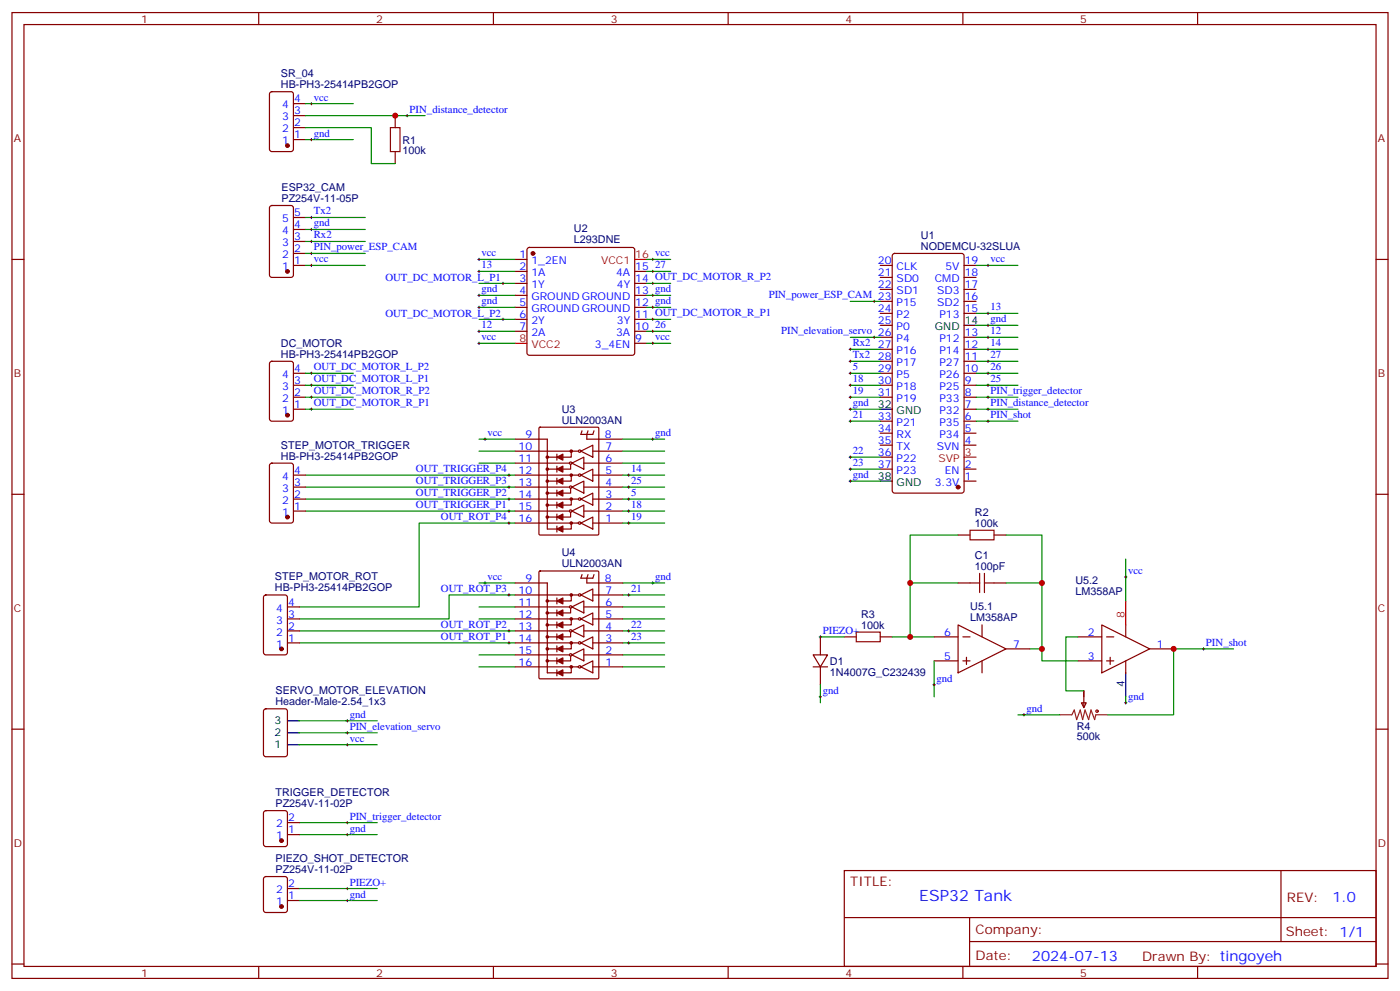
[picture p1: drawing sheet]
<svg xmlns="http://www.w3.org/2000/svg" width="412mm" height="292mm" viewBox="0 0 412 292" stroke-linecap="round" stroke-linejoin="round" font-family="sans-serif">
<g fill="none" stroke="#870000" stroke-width=".35">
<path d="M3.5 3.7h405.4v284.3h-405.4zM7.1 7.2h398.2v277.3h-398.2zM76.2 3.7v3.5M145.3 3.7v3.5M214.5 3.7v3.5M283.6 3.7v3.5M352.8 3.7v3.5M79.6 27.2l.5-.2h5.6l.7 .4v16.5l-.4 .7h-5.9l-.7-.4v-16.5zM86.4 37.6h3.6M86.4 34h3.6M86.4 30.5h3.6M116.4 34v3.6"/>
<path d="M86.4 41.1h3.6M116.4 44.6v3.6M3.5 76.4h3.6M79.6 60.7l.5-.2h5.6l.7 .4v20.1l-.4 .6-5.9 .1-.7-.5v-20zM86.4 78.1h3.6M86.4 74.6h3.6M86.4 71.1h3.6M86.4 67.6h3.6M86.4 64h3.6M151.7 76.4h3.5M151.7 79.9h3.5M155.5 73.1l.4-.3h30.4l.5 .3 .2 .5v30.3l-.3 .5-.4 .2h-30.4l-.5-.2-.2-.5v-30.3z"/>
<path d="M187 79.9h3.5M259.3 78.1h3.5M263.1 74.8l.4-.2h19.8l.6 .4 .1 69.5-.5 .6-20 .1-.6-.5-.1-69.4zM284 78.1h3.5M405.3 76.4h3.6M151.7 83.4h3.5M151.7 87h3.5M151.7 90.5h3.5M151.7 94h3.5M151.7 97.5h3.5M187 83.4h3.5M187 87h3.5"/>
<path d="M187 90.5h3.5M187 94h3.5M187 97.5h3.5M259.3 99.3h3.5M259.3 92.3h3.5M259.3 88.7h3.5M259.3 85.2h3.5M259.3 81.7h3.5M259.3 95.8h3.5M284 99.3h3.5M284 92.3h3.5M284 88.7h3.5"/>
<path d="M284 85.2h3.5M284 81.7h3.5M79.6 106.6l.5-.2h5.6l.7 .4v16.5l-.4 .6-5.9 .1-.7-.5v-16.4zM86.4 116.9h3.6M86.4 113.4h3.6M86.4 109.9h3.6M187 101.1h3.5M259.3 116.9h3.5M259.3 113.4h3.5M259.3 109.9h3.5M259.3 106.4h3.5M259.3 102.8h3.5"/>
<path d="M284 116.9h3.5M284 113.4h3.5M284 109.9h3.5M284 106.4h3.5M284 102.8h3.5M79.6 136.6l.5-.3h5.6l.7 .5v16.5l-.4 .6-5.9 .1-.7-.5v-16.4zM86.4 120.5h3.6M86.4 139.9h3.6M151.7 139.9h18.7M151.7 132.8h18.7M151.7 129.3h9.5v26.5h2.8M158.8 125.9l.3-.1h16.9l.3 .1 .1 31.3-.2 .3h-17.1l-.3-.2z"/>
<path d="M161.2 138.1h2.8M161.2 134.6h2.8M164 133.7v1.8M164 137.2v1.8M167.8 136.2a.35 .35 0 0 1 .5-.1 .35 .35 0 0 1-.1 .6 .35 .35 0 0 1-.5-.4h-16M168.1 136.7v1.4h-2.3M168.3 132.8v1.8h-2.5M168.3 139.9v1.7h-2.5M168.5 136.3l3.5-1.7v3.5zM171.1 132.8l3.5-1.7v3.5zM171.1 139.9l3.5-1.8v3.5zM171.4 126.8l-.3 1.1h3.5l.4-1.1"/>
<path d="M172 136.3h11.4M173.2 126.8l-.3 1.1v1.4h10.5M174.6 139.9h8.8M174.6 132.8h8.8M259.3 138.1h3.5M259.3 131.1h3.5M259.3 127.5h3.5M259.3 124h3.5M259.3 134.6h3.5M284 138.1h3.5M284 131.1h3.5M284 127.5h3.5"/>
<path d="M284 124h3.5M284 120.5h3.5M3.5 145.5h3.6M86.4 150.5h3.6M86.4 146.9h3.6M86.4 143.4h3.6M151.7 154h18.7M151.7 146.9h18.7M161.2 141.6h2.8M161.2 145.2h2.8M161.2 148.7h2.8M161.2 152.2h2.8"/>
<path d="M164 140.8v1.7M164 144.3v1.7M164 147.8v1.8M164 151.3v1.8M164 154.9v1.7M167.8 143.3a.35 .35 0 0 1 .5-.2 .35 .35 0 0 1-.1 .6 .35 .35 0 0 1-.5-.3h-16M167.8 150.3a.35 .35 0 0 1 .5-.1 .35 .35 0 0 1-.1 .6 .35 .35 0 0 1-.5-.3h-16M168.1 143.8v1.4h-2.5M168.1 150.8v1.4h-2.5M168.3 146.9v1.8h-2.5M168.3 154v1.8h-2.5M168.5 143.4l3.5-1.8v3.6z"/>
<path d="M168.5 150.5l3.5-1.8v3.5zM171.1 146.9l3.5-1.7v3.5zM171.1 154l3.5-1.8v3.6zM172 150.5h11.4M172 143.4h4.2M174.6 154h8.8M174.6 146.9h8.8M176.4 143.4h7M282.2 157.5h3.6M284 141.6h3.5M292.8 157.5h3.5M405.3 145.5h3.6"/>
<path d="M77.8 175.4l.5-.2h5.7l.6 .4 .1 16.5-.5 .6-5.9 .1-.6-.5-.1-16.4zM84.7 178.7h3.5M151.7 171.6h9.5v26.5h2.8M151.7 175.2h18.7M158.8 168.3l.3-.2h16.9l.3 .2 .1 31.2-.2 .3h-17.1l-.3-.1zM161.2 176.9h2.8M164 176v1.8M164 179.6v1.7M167.8 178.6a.35 .35 0 0 1 .5-.2 .35 .35 0 0 1-.1 .6 .35 .35 0 0 1-.5-.3h-16M168.1 179v1.4h-2.3M168.3 175.2v1.7h-2.5M168.5 178.7l3.5-1.8v3.5z"/>
<path d="M171.1 175.2l3.5-1.8v3.5zM171.4 169.2l-.3 1h3.5l.4-1M172 178.7h11.4M173.2 169.2l-.3 1v1.4h10.5M174.6 175.2h8.8M282.2 171.6h3.6M292.8 171.6h3.5M84.7 189.3h3.5M84.7 185.7h3.5M84.7 182.2h3.5M151.7 196.3h18.7M151.7 189.3h18.7"/>
<path d="M151.7 182.2h18.7M161.2 180.4h2.8M161.2 184h2.8M161.2 187.5h2.8M161.2 191h2.8M161.2 194.6h2.8M164 183.1v1.8M164 186.6v1.8M164 190.1v1.8M164 193.7v1.7M164 197.2v1.8M167.8 185.6a.35 .35 0 0 1 .5-.1 .35 .35 0 0 1-.1 .6 .35 .35 0 0 1-.5-.4h-16"/>
<path d="M167.8 192.7a.35 .35 0 0 1 .5-.2 .35 .35 0 0 1-.1 .6 .35 .35 0 0 1-.5-.3h-16M168.1 186.1v1.4h-2.5M168.1 193.1v1.5h-2.5M168.3 182.2v1.8h-2.5M168.3 189.3v1.7h-2.5M168.3 196.3v1.8h-2.5M168.5 185.7l3.5-1.7v3.5zM168.5 192.8l3.5-1.8v3.6zM171.1 182.2l3.5-1.8v3.6zM171.1 189.3l3.5-1.8v3.5zM171.1 196.3l3.5-1.7v3.5zM172 192.8h11.4"/>
<path d="M172 185.7h4.2M174.6 196.3h8.8M174.6 189.3h8.8M174.6 182.2h8.8M176.4 185.7h7M239.5 192.8h4.3l-2.1 3.5zM239.5 196.3h4.3M241.7 187.5v5.3M241.7 196.3v5.3M248.7 187.5h3.5M259.3 187.5h3.5M275.2 187.5h7"/>
<path d="M275.2 194.6h7M282.2 184l14.1 7-14.1 7.1zM283.6 187.5h2.2M283.6 194.6h2.2M284.7 193.5v2.1M289.3 184v3.5M289.3 194.6v3.5M296.3 191h7.1M317.5 187.5h7.1M317.5 194.6h7.1M324.6 184l14.1 7-14.1 7.1zM326 187.5h2.1"/>
<path d="M326 194.6h2.1M327 193.5v2.1M331.6 184v3.5M331.6 194.6v3.5M338.7 191h7M3.5 214.7h3.6M77.8 208.9l.5-.2h5.7l.6 .4 .1 13-.5 .6-5.9 .1-.6-.5-.1-12.9zM318.6 206.9h1.4l-.7 1.4zM319.3 203.4v4.9M405.3 214.7h3.6M77.8 238.9l.5-.2h5.7l.6 .4 .1 9.4-.5 .7h-5.9l-.6-.4-.1-9.4zM77.8 258.3l.5-.2h5.7l.6 .4 .1 9.4-.5 .7h-5.9l-.6-.4-.1-9.4z"/>
<path d="M84.7 245.7h3.5M84.7 242.2h3.5M248.7 256.3h156.6v28.2h-156.6zM377.3 256.3v20.9M84.7 265.1h3.5M84.7 261.6h3.5M248.7 270.1h156.5M285.6 277.2h119.6M285.6 270.1v14.2M3.5 283.8h3.6M76.2 284.5v3.5M145.3 284.5v3.5"/>
<path d="M214.5 284.5v3.5M283.6 284.5v3.5M352.8 284.5v3.5M405.3 283.8h3.6"/>
<circle cx="170.7" cy="132.8" r=".35"/>
<circle cx="170.7" cy="139.9" r=".35"/>
<circle cx="170.7" cy="154" r=".35"/>
<circle cx="170.7" cy="146.9" r=".35"/>
<circle cx="170.7" cy="175.2" r=".35"/>
<circle cx="170.7" cy="182.2" r=".35"/>
<circle cx="170.7" cy="196.3" r=".35"/>
<circle cx="170.7" cy="189.3" r=".35"/>
</g>
<g fill="#870000" stroke="#870000" stroke-width=".35">
<path d="M164 134.6l1.8-.9v1.8z"/>
<path d="M164 138.1l1.8-.9v1.8z"/>
<path d="M164 141.6l1.8-.8v1.7z"/>
<path d="M164 145.2l1.8-.9v1.7z"/>
<path d="M164 148.7l1.8-.9v1.8z"/>
<path d="M164 152.2l1.8-.9v1.8z"/>
<path d="M164 155.8l1.8-.9v1.7z"/>
<path d="M164 176.9l1.8-.9v1.8z"/>
<path d="M164 180.4l1.8-.8v1.7z"/>
<path d="M164 184l1.8-.9v1.8z"/>
<path d="M164 187.5l1.8-.9v1.8z"/>
<path d="M164 191l1.8-.9v1.8z"/>
<path d="M164 194.6l1.8-.9v1.7z"/>
<path d="M164 198.1l1.8-.9v1.8z"/>
<circle cx="282.2" cy="143.4" r=".53"/>
<circle cx="157" cy="74.6" r=".53"/>
<circle cx="161.2" cy="152.2" r=".35"/>
<circle cx="161.2" cy="148.7" r=".35"/>
<circle cx="161.2" cy="145.2" r=".35"/>
<circle cx="161.2" cy="141.6" r=".35"/>
<circle cx="161.2" cy="138.1" r=".35"/>
<circle cx="161.2" cy="134.6" r=".35"/>
<circle cx="168.3" cy="154" r=".35"/>
<circle cx="168.3" cy="146.9" r=".35"/>
<circle cx="168.3" cy="139.9" r=".35"/>
<circle cx="168.3" cy="132.8" r=".35"/>
<circle cx="161.2" cy="194.6" r=".35"/>
<circle cx="161.2" cy="191" r=".35"/>
<circle cx="161.2" cy="187.5" r=".35"/>
<circle cx="161.2" cy="184" r=".35"/>
<circle cx="161.2" cy="180.4" r=".35"/>
<circle cx="161.2" cy="176.9" r=".35"/>
<circle cx="168.3" cy="196.3" r=".35"/>
<circle cx="168.3" cy="189.3" r=".35"/>
<circle cx="168.3" cy="182.2" r=".35"/>
<circle cx="168.3" cy="175.2" r=".35"/>
<circle cx="84.7" cy="152.2" r=".53"/>
<circle cx="82.9" cy="191" r=".53"/>
<circle cx="84.7" cy="122.2" r=".53"/>
<circle cx="84.7" cy="79.9" r=".53"/>
<circle cx="82.9" cy="266.9" r=".53"/>
<circle cx="82.9" cy="247.5" r=".53"/>
<circle cx="84.7" cy="42.9" r=".53"/>
</g>
<path d="M187 76.4h3.5M151.7 101.1h3.5M284 134.6h3.5M331.6 176.9v7.1" fill="none" stroke="#f00" stroke-width=".35"/>
<path d="M284 95.8h3.5M259.3 120.5h3.5M259.3 141.6h3.5M331.6 198.1v7M84.7 212.2h3.5M84.7 219.3h3.5M84.7 215.7h3.5" fill="none" stroke="#000" stroke-width=".35"/>
<g fill="none" stroke="#008700" stroke-width=".35">
<path d="M90 34h35.2M90 37.6h19.4v10.6h7M90 30.5h14.1M90 41.1h14.1M90 78.1h17.6M90 74.6h17.6M90 71.1h17.6M90 67.6h17.6M90 64h17.6M141.1 76.4h10.6M141.1 79.9h10.6M190.5 76.4h7.1"/>
<path d="M190.5 79.9h7.1M287.5 78.1h12.4M141.1 83.4h10.6M141.1 94h10.6M141.1 90.5h10.6M141.1 87h10.6M141.1 97.5h10.6M190.5 90.5h7.1M190.5 87h7.1M190.5 83.4h7.1M190.5 94h7.1M190.5 97.5h7.1"/>
<path d="M250.5 88.7h8.8M250.5 99.3h8.8M287.5 92.3h12.4M287.5 99.3h12.4M287.5 95.8h12.4M90 109.9h14.1M90 113.4h14.1M90 116.9h14.1M141.1 101.1h10.6M190.5 101.1h7.1M250.5 106.4h8.8M250.5 109.9h8.8"/>
<path d="M250.5 102.8h8.8M250.5 113.4h8.8M250.5 116.9h8.8M287.5 106.4h12.4M287.5 109.9h12.4M287.5 102.8h12.4M287.5 113.4h12.4M287.5 116.9h12.4M90 120.5h14.1M90 139.9h61.7M141.1 136.3h10.6M141.1 132.8h10.6"/>
<path d="M141.1 129.3h10.6M183.4 139.9h12.4M183.4 136.3h12.4M183.4 132.8h12.4M183.4 129.3h12.4M250.5 120.5h8.8M250.5 124h8.8M250.5 134.6h8.8M250.5 138.1h8.8M287.5 120.5h12.4M287.5 124h12.4M90 150.5h61.7"/>
<path d="M90 146.9h61.7M90 143.4h61.7M151.7 154h-28.2v24.7h-35.3M183.4 150.5h12.4M183.4 146.9h12.4M183.4 143.4h12.4M183.4 154h12.4M250.5 141.6h8.8M282.2 157.5h-14.1v30M296.3 157.5h10.6v33.5h-3.5M141.1 171.6h10.6M141.1 178.7h10.6"/>
<path d="M151.7 175.2h-19.4v7h-44.1M183.4 171.6h12.4M183.4 175.2h12.4M183.4 178.7h12.4M268.1 171.6h14.1M296.3 171.6h10.6M331.6 164.6v12.3M88.2 185.7h63.5M88.2 189.3h63.5M141.1 182.2h10.6M141.1 192.8h10.6M141.1 196.3h10.6"/>
<path d="M183.4 182.2h12.4M183.4 185.7h12.4M183.4 189.3h12.4M183.4 192.8h12.4M183.4 196.3h12.4M241.7 187.5h7M262.8 187.5h12.4M275.2 194.6v10.5M306.9 191v3.6h10.6M317.5 187.5h-3.5v15.9h5.3M363.4 191h-17.7v19.4h-19.4M88.2 219.3h22.9"/>
<path d="M88.2 212.2h22.9M88.2 215.7h22.9M241.7 201.6v5.3M299.9 210.4h12.3M331.6 205.1v1.8M88.2 245.7h22.9M88.2 242.2h22.9M88.2 261.6h22.9M88.2 265.1h22.9"/>
</g>
<g fill="none" stroke="#000" stroke-width=".29">
<path d="M91.4 30.5h.7M91.7 30.2v.7M119.6 34h.7M119.9 33.7v.7M91.4 41.1h.7M91.7 40.7v.8M91.4 78.1h.7M91.4 67.6h.7M91.4 74.6h.7M91.4 64h.7M91.4 71.1h.7M91.7 63.7v.7"/>
<path d="M91.7 67.2v.7M91.7 70.7v.7M91.7 74.3v.7M91.7 77.8v.7M140.8 76.4h.7M140.8 79.9h.7M141.1 76v.7M141.1 79.6v.7M191.9 76.4h.7M191.9 79.9h.7M192.3 76v.7M192.3 79.6v.7"/>
<path d="M290.7 78.1h.7M291 77.8v.7M140.8 87h.7M140.8 90.5h.7M140.8 97.5h.7M141.1 86.6v.7M141.1 90.1v.7M141.1 97.2v.7M147.8 83.4h.7M147.8 94h.7M148.2 83.1v.7M148.2 93.7v.7"/>
<path d="M191.9 87h.7M191.9 90.5h.7M191.9 97.5h.7M191.9 83.4h.7M191.9 94h.7M192.3 83.1v.7M192.3 86.6v.7M192.3 90.1v.7M192.3 93.7v.7M192.3 97.2v.7M257.2 99.3h.7M257.2 88.7h.7"/>
<path d="M257.5 88.4v.7M257.5 99v.7M290.7 92.3h.7M290.7 99.3h.7M290.7 95.8h.7M291 91.9v.7M291 95.4v.7M291 99v.7M91.4 109.9h.7M91.4 113.4h.7M91.4 116.9h.7M91.7 109.5v.7"/>
<path d="M91.7 113.1v.7M91.7 116.6v.7M140.8 101.1h.7M141.1 100.7v.7M191.9 101.1h.7M192.3 100.7v.7M250.1 106.4h.7M250.1 109.9h.7M250.1 102.8h.7M250.1 113.4h.7M250.1 116.9h.7M250.5 102.5v.7"/>
<path d="M250.5 106v.7M250.5 109.5v.7M250.5 113.1v.7M250.5 116.6v.7M290.7 106.4h.7M290.7 109.9h.7M290.7 102.8h.7M290.7 113.4h.7M290.7 116.9h.7M291 102.5v.7M291 106v.7M291 109.5v.7"/>
<path d="M291 113.1v.7M291 116.6v.7M91.4 120.5h.7M91.7 120.1v.7M142.5 129.3h.7M142.9 128.9v.7M149.6 139.9h.7M149.9 139.5v.7M184.9 139.9h.7M185.2 139.5v.7M191.9 129.3h.7M192.3 128.9v.7"/>
<path d="M250.1 120.5h.7M250.1 124h.7M250.1 134.6h.7M250.1 138.1h.7M250.5 120.1v.7M250.5 123.6v.8M250.5 134.2v.7M250.5 137.8v.7M290.7 120.5h.7M290.7 124h.7M291 120.1v.7M291 123.6v.8"/>
<path d="M149.6 143.4h.7M149.6 146.9h.7M149.6 150.5h.7M149.6 154h.7M149.9 143.1v.7M149.9 146.6v.7M149.9 150.1v.7M149.9 153.6v.7M184.9 143.4h.7M184.9 146.9h.7M184.9 150.5h.7M184.9 154h.7"/>
<path d="M185.2 143.1v.7M185.2 146.6v.7M185.2 150.1v.7M185.2 153.6v.7M250.1 141.6h.7M250.5 141.3v.7M142.5 171.6h.7M142.9 171.3v.7M149.6 175.2h.7M149.9 174.8v.7M184.9 175.2h.7M185.2 174.8v.7"/>
<path d="M191.9 171.6h.7M192.3 171.3v.7M331.3 169.9h.7M331.6 169.5v.7M149.6 189.3h.7M149.6 185.7h.7M149.9 185.4v.7M149.9 188.9v.7M184.9 189.3h.7M184.9 185.7h.7M185.2 185.4v.7M185.2 188.9v.7"/>
<path d="M241.3 187.5h.7M241.7 187.1v.8M354.2 191h.7M354.5 190.7v.7M102 219.3h.7M102 212.2h.7M102 215.7h.7M102.3 211.8v.7M102.3 215.4v.7M102.3 218.9v.7M241.3 205.1h.7M241.7 204.8v.7"/>
<path d="M274.8 201.6h.7M275.2 201.3v.7M301.3 210.4h.7M301.6 210.1v.7M331.3 206.9h.7M331.6 206.6v.7M102 242.2h.7M102 245.7h.7M102.3 241.8v.7M102.3 245.4v.7M102 261.6h.7M102 265.1h.7"/>
<path d="M102.3 261.2v.7M102.3 264.8v.7"/>
</g>
<g fill="none" stroke="#a10000" stroke-width=".35">
<path d="M115 37.6h2.8v7h-2.8zM285.8 156.1h7v2.8h-7zM285.8 171.6h2.8M288.6 168.8v5.6M290 168.8v5.6M290 171.6h2.8M252.2 186.1h7.1v2.8h-7.1z"/>
<circle cx="323.1" cy="209.4" r=".35"/>
</g>
<path d="M312.2 210.4h3.5l.7-1.4 .7 2.8 1.1-2.8 .7 2.8 .7-2.8 1.1 2.8 .7-2.8 1 2.8 .4-1.4h3.5" fill="none" stroke="#8c2424" stroke-width=".35"/>
<g fill="#c00">
<circle cx="116.4" cy="34" r=".88"/>
<circle cx="268.1" cy="187.5" r=".88"/>
<circle cx="306.9" cy="191" r=".88"/>
<circle cx="268.1" cy="171.6" r=".88"/>
<circle cx="306.9" cy="171.6" r=".88"/>
<circle cx="345.7" cy="191" r=".88"/>
</g>
<text font-size="4.6" fill="#00f" x="270.8" y="265.3">ESP32 Tank</text>
<g font-size="4.2" fill="#00f">
<text x="392.5" y="265.6">1.0</text>
<text x="304" y="282.9">2024-07-13</text>
</g>
<g font-size="3.9" fill="#800">
<text x="250.5" y="260.9">TITLE:</text>
<text x="379.1" y="265.6">REV:</text>
<text x="287.4" y="275.1">Company:</text>
<text x="378.7" y="275.7">Sheet: 1/1</text>
<text x="287.4" y="282.8">Date:</text>
<text x="336.4" y="282.8">Drawn By: tingoyeh</text>
</g>
<g font-size="3.2" fill="#800">
<text x="41.6" y="6.7">1</text>
<text x="110.8" y="6.7">2</text>
<text x="179.9" y="6.7">3</text>
<text x="249.1" y="6.7">4</text>
<text x="318.2" y="6.7">5</text>
<text x="4.1" y="41.8">A</text>
<text x="405.9" y="41.8">A</text>
<text x="4.1" y="110.9">B</text>
<text x="405.9" y="110.9">B</text>
<text x="4.1" y="180.1">C</text>
<text x="405.9" y="180.1">C</text>
<text x="4.1" y="249.2">D</text>
<text x="405.9" y="249.2">D</text>
<text x="41.6" y="287.5">1</text>
<text x="110.8" y="287.5">2</text>
<text x="179.9" y="287.5">3</text>
<text x="249.1" y="287.5">4</text>
<text x="318.2" y="287.5">5</text>
</g>
<g font-size="3.2" fill="#000080">
<text x="82.7" y="22.7">SR_04</text>
<text x="82.7" y="25.9">HB-PH3-25414PB2GOP</text>
<text x="118.5" y="45.4">100k</text>
<text x="118.5" y="42.3">R1</text>
<text x="82.9" y="59.4">PZ254V-11-05P</text>
<text x="82.9" y="56.3">ESP32_CAM</text>
<text x="169.1" y="71.6">L293DNE</text>
<text x="169.1" y="68.4">U2</text>
<text x="271.3" y="70.4">U1</text>
<text x="271.3" y="73.6">NODEMCU-32SLUA</text>
<text x="82.7" y="105.3">HB-PH3-25414PB2GOP</text>
<text x="82.7" y="102.1">DC_MOTOR</text>
<text x="165.5" y="124.7">ULN2003AN</text>
<text x="165.5" y="121.5">U3</text>
<text x="82.7" y="135.3">HB-PH3-25414PB2GOP</text>
<text x="82.7" y="132.1">STEP_MOTOR_TRIGGER</text>
<text x="287.2" y="155">100k</text>
<text x="287.2" y="151.8">R2</text>
<text x="165.5" y="167">ULN2003AN</text>
<text x="165.5" y="163.8">U4</text>
<text x="287.2" y="167.7">100pF</text>
<text x="287.2" y="164.5">C1</text>
<text x="81" y="170.9">STEP_MOTOR_ROT</text>
<text x="316.8" y="171.9">U5.2</text>
<text x="81" y="174.1">HB-PH3-25414PB2GOP</text>
<text x="285.8" y="179.6">U5.1</text>
<text x="316.8" y="175.2">LM358AP</text>
<text x="253.7" y="185">100k</text>
<text x="253.7" y="181.8">R3</text>
<text x="285.8" y="182.8">LM358AP</text>
<text x="244.5" y="195.7">D1</text>
<text x="244.5" y="198.9">1N4007G_C232439</text>
<text x="81.1" y="207.6">Header-Male-2.54_1x3</text>
<text x="81.1" y="204.4">SERVO_MOTOR_ELEVATION</text>
<text x="317.2" y="214.8">R4</text>
<text x="317.2" y="218">500k</text>
<text x="81.1" y="237.6">PZ254V-11-02P</text>
<text x="81.1" y="234.4">TRIGGER_DETECTOR</text>
<text x="81.1" y="257">PZ254V-11-02P</text>
<text x="81.1" y="253.8">PIEZO_SHOT_DETECTOR</text>
</g>
<g font-size="3.2" fill="#00f">
<text x="92.4" y="29.6">vcc</text>
<text x="83.1" y="35.5">3</text>
<text x="83.1" y="31.9">4</text>
<text x="86.6" y="33.7">3</text>
<text x="86.6" y="30.2">4</text>
<text x="120.6" y="33.2">PIN_distance_detector</text>
<text x="83.1" y="39">2</text>
<text x="86.6" y="40.7">1</text>
<text x="86.6" y="37.2">2</text>
<text x="92.4" y="40.2">gnd</text>
<text x="83.1" y="42.5">1</text>
<text x="83.1" y="65.4">5</text>
<text x="86.6" y="63.7">5</text>
<text x="92.4" y="63.1">Tx2</text>
<text x="83.1" y="69">4</text>
<text x="86.6" y="70.7">3</text>
<text x="86.6" y="67.2">4</text>
<text x="92.4" y="66.7">gnd</text>
<text x="92.4" y="70.2">Rx2</text>
<text x="83.1" y="76">2</text>
<text x="83.1" y="72.5">3</text>
<text x="86.6" y="77.8">1</text>
<text x="86.6" y="74.3">2</text>
<text x="92.4" y="77.3">vcc</text>
<text x="92.4" y="73.7">PIN_power_ESP_CAM</text>
<text x="141.8" y="75.5">vcc</text>
<text x="153" y="76">1</text>
<text x="156.5" y="77.8">1_2EN</text>
<text x="258.6" y="77.8">20</text>
<text x="284.2" y="77.8">19</text>
<text x="291.7" y="77.3">vcc</text>
<text x="83.1" y="79.6">1</text>
<text x="113.5" y="82.8">OUT_DC_MOTOR_L_P1</text>
<text x="141.8" y="79">13</text>
<text x="153" y="79.6">2</text>
<text x="153" y="83.1">3</text>
<text x="156.5" y="81.3">1A</text>
<text x="181.5" y="81.3">4A</text>
<text x="187.1" y="83.1">14 OUT_DC_MOTOR_R_P2</text>
<text x="187.1" y="79.6">15</text>
<text x="193" y="79">27</text>
<text x="258.6" y="81.3">21</text>
<text x="264.1" y="79.6">CLK</text>
<text x="264.1" y="83.1">SD0</text>
<text x="275.3" y="83.1">CMD</text>
<text x="278.5" y="79.6">5V</text>
<text x="284.2" y="81.3">18</text>
<text x="141.8" y="86.1">gnd</text>
<text x="141.8" y="89.6">gnd</text>
<text x="153" y="86.6">4</text>
<text x="156.5" y="84.8">1Y</text>
<text x="156.5" y="88.4">GROUNDGROUND</text>
<text x="181.7" y="84.8">4Y</text>
<text x="187.1" y="86.6">13 gnd</text>
<text x="226.4" y="87.8">PIN_power_ESP_CAM 23</text>
<text x="258.6" y="84.8">22</text>
<text x="264.1" y="86.6">SD1</text>
<text x="276.1" y="86.6">SD3</text>
<text x="284.2" y="88.4">16</text>
<text x="284.2" y="84.8">17</text>
<text x="113.5" y="93.4">OUT_DC_MOTOR_L_P2</text>
<text x="153" y="90.1">5</text>
<text x="153" y="93.7">6</text>
<text x="156.5" y="91.9">GROUNDGROUND</text>
<text x="156.5" y="95.4">2Y</text>
<text x="181.7" y="95.4">3Y</text>
<text x="187.1" y="93.7">11 OUT_DC_MOTOR_R_P1</text>
<text x="187.1" y="90.1">12 gnd</text>
<text x="258.6" y="91.9">24</text>
<text x="258.6" y="95.4">25</text>
<text x="264.1" y="90.1">P15</text>
<text x="264.1" y="93.7">P2</text>
<text x="276.1" y="90.1">SD2</text>
<text x="276.7" y="93.7">P13</text>
<text x="284.2" y="91.9">15</text>
<text x="291.7" y="91.4">13</text>
<text x="291.7" y="94.9">gnd</text>
<text x="141.8" y="100.2">vcc</text>
<text x="141.8" y="96.7">12</text>
<text x="153" y="97.2">7</text>
<text x="156.5" y="99">2A</text>
<text x="181.5" y="99">3A</text>
<text x="187.1" y="100.7">9</text>
<text x="187.1" y="97.2">10</text>
<text x="193" y="96.7">26</text>
<text x="193" y="100.2">vcc</text>
<text x="230.1" y="98.4">PIN_elevation_servo 26</text>
<text x="251.2" y="102">Rx2</text>
<text x="264.1" y="97.2">P0</text>
<text x="264.1" y="100.7">P4</text>
<text x="276.7" y="100.7">P12</text>
<text x="284.2" y="99">13</text>
<text x="291.7" y="98.4">12</text>
<text x="291.7" y="102">14</text>
<text x="175.2" y="102.5">3_4EN</text>
<text x="251.2" y="105.5">Tx2</text>
<text x="258.6" y="102.5">27</text>
<text x="258.6" y="106">28</text>
<text x="264.1" y="104.2">P16</text>
<text x="264.1" y="107.8">P17</text>
<text x="276.7" y="107.8">P27</text>
<text x="276.7" y="104.2">P14</text>
<text x="284.2" y="106">11</text>
<text x="284.2" y="102.5">12</text>
<text x="291.7" y="105.5">27</text>
<text x="83.1" y="111.3">4</text>
<text x="86.6" y="113.1">3</text>
<text x="86.6" y="109.5">4</text>
<text x="92.4" y="109">OUT_DC_MOTOR_L_P2</text>
<text x="92.4" y="112.5">OUT_DC_MOTOR_L_P1</text>
<text x="251.2" y="109">5</text>
<text x="251.2" y="112.5">18</text>
<text x="258.6" y="109.5">29</text>
<text x="258.6" y="113.1">30</text>
<text x="264.1" y="111.3">P5</text>
<text x="276.7" y="111.3">P26</text>
<text x="284.2" y="113.1">9</text>
<text x="284.2" y="109.5">10</text>
<text x="291.7" y="109">26</text>
<text x="291.7" y="112.5">25</text>
<text x="83.1" y="118.4">2</text>
<text x="83.1" y="114.8">3</text>
<text x="86.6" y="116.6">2</text>
<text x="92.4" y="119.6">OUT_DC_MOTOR_R_P1</text>
<text x="92.4" y="116.1">OUT_DC_MOTOR_R_P2</text>
<text x="251.2" y="119.6">gnd</text>
<text x="251.2" y="116.1">19</text>
<text x="258.6" y="116.6">31</text>
<text x="264.1" y="114.8">P18</text>
<text x="264.1" y="118.4">P19</text>
<text x="276.7" y="118.4">P33</text>
<text x="276.7" y="114.8">P25</text>
<text x="284.2" y="116.6">8</text>
<text x="291.7" y="119.6">PIN_distance_detector</text>
<text x="291.7" y="116.1">PIN_trigger_detector</text>
<text x="83.1" y="121.9">1</text>
<text x="86.6" y="120.1">1</text>
<text x="251.2" y="123.1">21</text>
<text x="258.6" y="123.6">33</text>
<text x="264.1" y="125.4">P21</text>
<text x="276.7" y="125.4">P35</text>
<text x="276.7" y="121.9">P32</text>
<text x="284.2" y="123.6">6</text>
<text x="284.2" y="120.1">7</text>
<text x="291.7" y="123.1">PIN_shot</text>
<text x="143.6" y="128.4">vcc</text>
<text x="154.8" y="128.9">9</text>
<text x="178.2" y="128.9">8</text>
<text x="193" y="128.4">gnd</text>
<text x="258.6" y="127.2">34</text>
<text x="258.6" y="130.7">35</text>
<text x="264.1" y="128.9">RX</text>
<text x="276.7" y="128.9">P34</text>
<text x="284.2" y="130.7">4</text>
<text x="284.2" y="127.2">5</text>
<text x="152.8" y="132.5">10</text>
<text x="152.8" y="136">11</text>
<text x="178.3" y="136">6</text>
<text x="178.3" y="132.5">7</text>
<text x="251.2" y="133.7">22</text>
<text x="251.2" y="137.2">23</text>
<text x="258.6" y="134.2">36</text>
<text x="258.6" y="137.8">37</text>
<text x="264.1" y="132.5">TX</text>
<text x="264.1" y="136">P22</text>
<text x="276" y="132.5">SVN</text>
<text x="284.2" y="137.8">2</text>
<text x="83.1" y="141.3">4</text>
<text x="86.6" y="143.1">3</text>
<text x="86.6" y="139.5">4</text>
<text x="122.5" y="142.5">OUT_TRIGGER_P3</text>
<text x="122.5" y="139">OUT_TRIGGER_P4</text>
<text x="152.8" y="139.5">12</text>
<text x="152.8" y="143.1">13</text>
<text x="178.3" y="143.1">4</text>
<text x="178.3" y="139.5">5</text>
<text x="185.9" y="139">14</text>
<text x="185.9" y="142.5">25</text>
<text x="251.2" y="140.8">gnd</text>
<text x="264.1" y="139.5">P23</text>
<text x="275.3" y="143.1">3.3V</text>
<text x="278.3" y="139.5">EN</text>
<text x="284.2" y="141.3">1</text>
<text x="83.1" y="148.3">2</text>
<text x="83.1" y="144.8">3</text>
<text x="86.6" y="146.6">2</text>
<text x="122.5" y="149.6">OUT_TRIGGER_P1</text>
<text x="122.5" y="146">OUT_TRIGGER_P2</text>
<text x="152.8" y="146.6">14</text>
<text x="178.3" y="146.6">3</text>
<text x="185.9" y="146">5</text>
<text x="185.9" y="149.6">18</text>
<text x="83.1" y="151.9">1</text>
<text x="86.6" y="150.1">1</text>
<text x="129.9" y="153.1">OUT_ROT_P4</text>
<text x="152.8" y="150.1">15</text>
<text x="152.8" y="153.6">16</text>
<text x="178.3" y="153.6">1</text>
<text x="178.3" y="150.1">2</text>
<text x="185.9" y="153.1">19</text>
<text x="143.6" y="170.7">vcc</text>
<text x="154.8" y="171.3">9</text>
<text x="178.2" y="171.3">8</text>
<text x="193" y="170.7">gnd</text>
<text x="332.3" y="169">vcc</text>
<text x="84.8" y="178.3">4</text>
<text x="129.9" y="174.3">OUT_ROT_P3</text>
<text x="152.8" y="174.8">10</text>
<text x="152.8" y="178.3">11</text>
<text x="178.3" y="178.3">6</text>
<text x="178.3" y="174.8">7</text>
<text x="185.9" y="174.3">21</text>
<text x="81.3" y="183.6">3</text>
<text x="81.3" y="180.1">4</text>
<text x="84.8" y="185.4">2</text>
<text x="84.8" y="181.9">3</text>
<text x="129.9" y="184.9">OUT_ROT_P2</text>
<text x="152.8" y="181.9">12</text>
<text x="152.8" y="185.4">13</text>
<text x="178.3" y="185.4">4</text>
<text x="178.3" y="181.9">5</text>
<text x="185.9" y="184.9">22</text>
<text x="81.3" y="190.7">1</text>
<text x="81.3" y="187.1">2</text>
<text x="84.8" y="188.9">1</text>
<text x="129.9" y="188.4">OUT_ROT_P1</text>
<text x="152.8" y="188.9">14</text>
<text x="178.3" y="188.9">3</text>
<text x="185.9" y="188.4">23</text>
<text x="242.4" y="186.6">PIEZO+</text>
<text x="278.1" y="187.1">6</text>
<text x="298.4" y="190.7">7</text>
<text x="320.4" y="187.1">2</text>
<text x="340.8" y="190.7">1</text>
<text x="355.2" y="190.1">PIN_shot</text>
<text x="152.8" y="192.4">15</text>
<text x="152.8" y="196">16</text>
<text x="178.3" y="196">1</text>
<text x="178.3" y="192.4">2</text>
<text x="278.1" y="194.2">5</text>
<text x="320.4" y="194.2">3</text>
<text x="275.9" y="200.7">gnd</text>
<text x="242.4" y="204.3">gnd</text>
<text x="302.3" y="209.6">gnd</text>
<text x="332.3" y="206">gnd</text>
<text x="103" y="211.3">gnd</text>
<text x="103" y="214.8">PIN_elevation_servo</text>
<text x="103" y="218.4">vcc</text>
<text x="81.3" y="243.6">2</text>
<text x="84.8" y="245.4">1</text>
<text x="84.8" y="241.8">2</text>
<text x="103" y="241.3">PIN_trigger_detector</text>
<text x="103" y="244.8">gnd</text>
<text x="81.3" y="247.1">1</text>
<text x="81.3" y="263">2</text>
<text x="84.8" y="261.2">2</text>
<text x="103" y="260.7">PIEZO+</text>
<text x="81.3" y="266.5">1</text>
<text x="84.8" y="264.8">1</text>
<text x="103" y="264.2">gnd</text>
</g>
<g font-size="3.2" fill="#f00">
<text x="177" y="77.8">VCC1</text>
<text x="187.1" y="76">16 vcc</text>
<text x="153" y="100.7">8</text>
<text x="156.5" y="102.5">VCC2</text>
<text x="276.4" y="136">SVP</text>
<text x="284.2" y="134.2">3</text>
<text x="331.3" y="181.9" transform="rotate(-90 331.3 181.9)">8</text>
</g>
<g font-size="3.2">
<text x="284.2" y="95.4">14</text>
<text x="275.4" y="97.2">GND</text>
<text x="258.6" y="120.1">32</text>
<text x="264.1" y="121.9">GND</text>
<text x="258.6" y="141.3">38</text>
<text x="264.1" y="143.1">GND</text>
<text x="331.3" y="202.2" transform="rotate(-90 331.3 202.2)">4</text>
<text x="80.9" y="213.3">3</text>
<text x="80.9" y="220.3">1</text>
<text x="80.9" y="216.8">2</text>
</g>
</svg>
